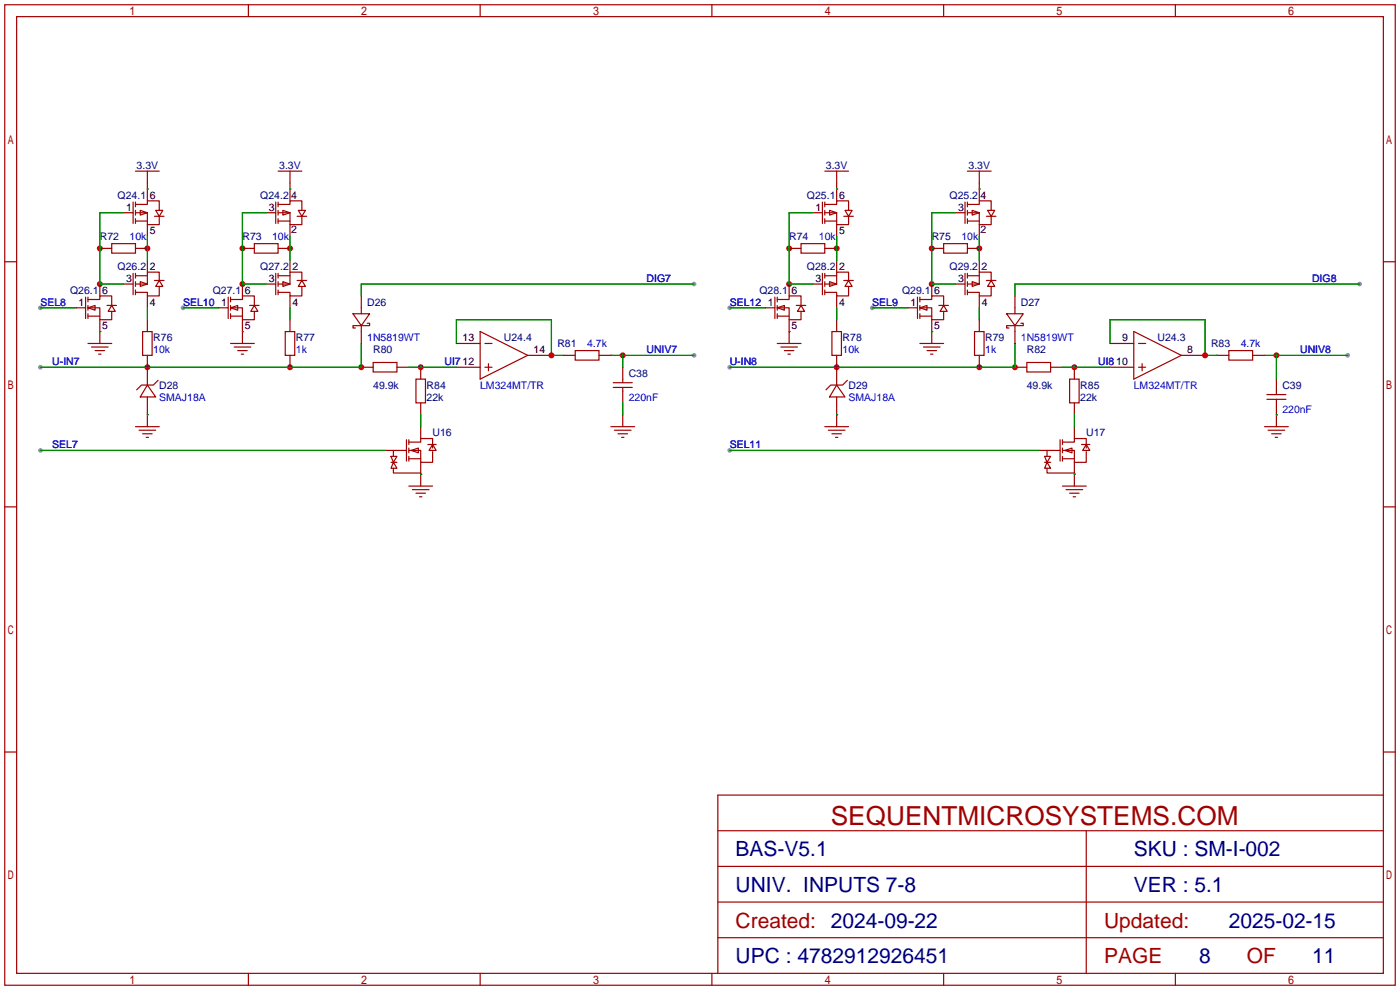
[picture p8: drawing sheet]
<svg xmlns="http://www.w3.org/2000/svg" width="299mm" height="212mm" viewBox="0 0 299 212" stroke-linecap="round" stroke-linejoin="round" font-family="sans-serif">
<g fill="#999">
<circle cx="290.6" cy="60.7" r=".51"/>
<circle cx="148.3" cy="60.7" r=".51"/>
<circle cx="288" cy="75.9" r=".51"/>
<circle cx="148.3" cy="75.9" r=".51"/>
<circle cx="8.6" cy="78.5" r=".51"/>
<circle cx="156" cy="78.5" r=".51"/>
<circle cx="8.6" cy="96.3" r=".51"/>
<circle cx="186.4" cy="65.8" r=".51"/>
<circle cx="156" cy="65.8" r=".51"/>
<circle cx="156" cy="96.3" r=".51"/>
<circle cx="39.1" cy="65.8" r=".51"/>
<circle cx="8.6" cy="65.8" r=".51"/>
</g>
<g fill="none" stroke="#a10000" stroke-width=".25">
<path d="M1 1h297.2v209.6h-297.2zM3.6 3.6h292.1v204.4h-292.1zM53.1 1v2.6M102.6 1v2.6M152.1 1v2.6M201.7 1v2.6M251.2 1v2.6M1 55.9h2.6M295.7 55.9h2.5M79.8 77.5h5v2h-5zM102.6 70.8l10.2 5.1-10.2 5.1zM103.6 73.4h1.6"/>
<path d="M103.6 78.5h1.6M104.4 77.7v1.5M219.5 77.5h5v2h-5zM242.3 70.8l10.2 5.1-10.2 5.1zM243.3 73.4h1.6M243.3 78.5h1.6M244.1 77.7v1.5M88.9 81h2v5.1h-2zM130.6 91.2h5M131.3 91.9h3.6M132.1 92.7h2M132.8 93.5h.5"/>
<path d="M228.6 81h2v5.1h-2zM270.3 91.2h5M271 91.9h3.6M271.8 92.7h2M272.5 93.5h.5M1 108.3h2.6M295.7 108.3h2.5M1 160.7h2.6M153.4 177.5h142.3M232.2 177.5v30.5M295.7 160.7h2.5M295.7 169.9h-142.3v38.1"/>
<path d="M153.4 185.2h142.3M153.4 192.8h142.3M53.1 208v2.6M102.6 208v2.6M152.1 208v2.6M153.4 200.4h142.3M201.7 208v2.6M251.2 208v2.6"/>
</g>
<g fill="none" stroke="#870000" stroke-width=".25">
<path d="M77.2 78.5h2.6M84.8 78.5h2.6M89.9 78.5v2.5M97.5 78.5h5.1M97.5 73.4h5.1M112.8 75.9h5.1M216.9 78.5h2.6M224.5 78.5h2.6M229.6 78.5v2.5M237.2 78.5h5.1M237.2 73.4h5.1M252.5 75.9h5.1"/>
<path d="M89.9 86.1v2.5M133.1 88.6v2.6M229.6 86.1v2.5M272.8 88.6v2.6"/>
</g>
<path d="M97.5 73.4v-5.1h20.4v7.6h2.5M148.3 60.7h-71.1v2.5M237.2 73.4v-5.1h20.4v7.6h2.5M290.6 60.7h-73.7v2.5" fill="none" stroke="#008700" stroke-width=".25"/>
<g fill="#c00">
<circle cx="257.6" cy="75.9" r=".63"/>
<circle cx="117.9" cy="75.9" r=".63"/>
<circle cx="272.8" cy="75.9" r=".63"/>
<circle cx="133.1" cy="75.9" r=".63"/>
<circle cx="89.9" cy="78.5" r=".63"/>
<circle cx="229.6" cy="78.5" r=".63"/>
<circle cx="31.5" cy="78.5" r=".63"/>
<circle cx="62" cy="78.5" r=".63"/>
<circle cx="77.2" cy="78.5" r=".63"/>
<circle cx="216.9" cy="78.5" r=".63"/>
<circle cx="209.3" cy="78.5" r=".63"/>
<circle cx="178.8" cy="78.5" r=".63"/>
<circle cx="178.8" cy="53.1" r=".63"/>
<circle cx="168.7" cy="53.1" r=".63"/>
<circle cx="168.7" cy="60.7" r=".63"/>
<circle cx="209.3" cy="53.1" r=".63"/>
<circle cx="199.1" cy="53.1" r=".63"/>
<circle cx="199.1" cy="60.7" r=".63"/>
<circle cx="31.5" cy="53.1" r=".63"/>
<circle cx="21.3" cy="53.1" r=".63"/>
<circle cx="21.3" cy="60.7" r=".63"/>
<circle cx="62" cy="53.1" r=".63"/>
<circle cx="51.8" cy="53.1" r=".63"/>
<circle cx="51.8" cy="60.7" r=".63"/>
</g>
<g fill="none" stroke="#870000" stroke-width=".25">
<path d="M31.5 39.1v3.8M62 39.1v3.8M178.8 39.1v3.8M209.3 39.1v3.8M21.3 53.1h2.6M26.4 45.5h2M29 53.1h2.5M31.5 48v2.5M31.5 55.6v2.6M51.8 53.1h2.6M56.9 45.5h2M59.4 53.1h2.6"/>
<path d="M62 48v2.5M62 55.6v2.6M168.7 53.1h2.5M173.7 45.5h2.1M176.3 53.1h2.5M178.8 48v2.5M178.8 55.6v2.6M199.1 53.1h2.6M204.2 45.5h2M206.8 53.1h2.5M209.3 48v2.5M209.3 55.6v2.6"/>
<path d="M16.3 65.8h2M21.3 60.7v2.5M21.3 68.3v5.1M26.4 60.7h2M31.5 63.2v2.6M31.5 68.3v2.6M31.5 75.9v6.4M46.7 65.8h2.1M51.8 60.7v2.5M51.8 68.3v5.1M56.9 60.7h2M62 63.2v2.6"/>
<path d="M62 68.3v2.6M62 75.9v2.6M77.2 63.2v2.6M77.2 70.9v2.5M120.4 75.9h2.5M128 75.9h2.6M133.1 78.5v2.5M163.6 65.8h2M168.7 60.7v2.5M168.7 68.3v5.1M173.7 60.7h2.1M178.8 63.2v2.6"/>
<path d="M178.8 68.3v2.6M178.8 75.9v6.4M194.1 65.8h2M199.1 60.7v2.5M199.1 68.3v5.1M204.2 60.7h2M209.3 63.2v2.6M209.3 68.3v2.6M209.3 75.9v2.6M216.9 63.2v2.6M216.9 70.9v2.5M260.1 75.9h2.5"/>
<path d="M267.7 75.9h2.6M31.5 84.8v6.4M82.3 96.3h2.5M89.9 91.2v2.5M89.9 98.8v5.1M133.1 83.6v2.5M178.8 84.8v6.4M222 96.3h2.5M229.6 91.2v2.5M229.6 98.8v5.1M272.8 81v2.6M272.8 86.1v2.5"/>
</g>
<g fill="none" stroke="#a10000" stroke-width=".25">
<path d="M29 36.6h5M31.5 36.6v2.5M59.4 36.6h5.1M62 36.6v2.5M176.3 36.6h5.1M178.8 36.6v2.5M206.8 36.6h5M209.3 36.6v2.5M23.9 52.1h5.1v2h-5.1zM28.4 43.2v4.6M28.4 58.4v4.6M29 43.7h2.5v-.8h2.5v2.1"/>
<path d="M29 45.5h2.5v2.5h2.5v-1.8M29 47.2h2.5M29 58.9h2.5M29 43.2v1M29 45v1M29 46.7v1.1M29 58.4v1M30 45l1.5 .5-1.5 .5zM33 46.2h2.1M33 59.9h2.1M33.3 45h1.5l-.8 1.2zM34 59.9v-1.7h-2.5v2.5h-2.5"/>
<path d="M34 59.9l.8 1.3h-1.5zM54.4 52.1h5v2h-5zM58.9 43.2v4.6M58.9 58.4v4.6M59.4 43.7h2.6v-.8h2.5v2.1M59.4 45.5h2.6v2.5h2.5v-1.8M59.4 47.2h2.6M59.4 58.9h2.6M59.4 43.2v1M59.4 45v1M59.4 46.7v1.1M59.4 58.4v1"/>
<path d="M60.5 45l1.5 .5-1.5 .5zM63.5 46.2h2M63.5 59.9h2M63.8 45h1.5l-.8 1.2zM64.5 59.9v-1.7h-2.5v2.5h-2.6M64.5 59.9l.8 1.3h-1.5zM171.2 52.1h5.1v2h-5.1zM175.8 43.2v4.6M175.8 58.4v4.6M176.3 43.7h2.5v-.8h2.6v2.1M176.3 45.5h2.5v2.5h2.6v-1.8M176.3 43.2v1"/>
<path d="M176.3 45v1M176.3 46.7v1.1M176.3 58.4v1M176.3 47.2h2.5M176.3 58.9h2.5M177.3 45l1.5 .5-1.5 .5zM180.3 46.2h2.1M180.3 59.9h2.1M180.6 45h1.5l-.7 1.2zM181.4 59.9v-1.7h-2.6v2.5h-2.5M181.4 59.9l.7 1.3h-1.5zM201.7 52.1h5.1v2h-5.1z"/>
<path d="M206.2 43.2v4.6M206.2 58.4v4.6M206.8 43.7h2.5v-.8h2.5v2.1M206.8 45.5h2.5v2.5h2.5v-1.8M206.8 47.2h2.5M206.8 58.9h2.5M206.8 43.2v1M206.8 45v1M206.8 46.7v1.1M206.8 58.4v1M207.8 45l1.5 .5-1.5 .5zM210.8 46.2h2.1"/>
<path d="M210.8 59.9h2.1M211.1 45h1.5l-.8 1.2zM211.8 59.9v-1.7h-2.5v2.5h-2.5M211.8 59.9l.8 1.3h-1.5zM18.3 63.5v4.6M18.8 64h2.5v-.8h2.6v2.1M18.8 65.8l1.5-.5v1zM18.8 65.8h2.5v2.5h2.6v-1.8M18.8 67.6h2.5M18.8 73.4h5.1M18.8 63.5v1M18.8 65.3v1"/>
<path d="M18.8 67.1v1M19.6 74.2h3.5M20.3 74.9h2.1M21.1 75.7h.5M22.9 65.3h2M23.9 65.3l.7 1.2h-1.5zM29 60.2v1M29 62v1M30 60.2l1.5 .5-1.5 .5zM30.5 70.9h2v5h-2zM34 61.2v2h-2.5v-.7h-2.5M48.8 63.5v4.6"/>
<path d="M49.3 64h2.5v-.8h2.6v2.1M49.3 65.8l1.5-.5v1zM49.3 65.8h2.5v2.5h2.6v-1.8M49.3 67.6h2.5M49.3 73.4h5.1M49.3 63.5v1M49.3 65.3v1M49.3 67.1v1M50 74.2h3.6M50.8 74.9h2M51.6 75.7h.5M53.3 65.3h2.1"/>
<path d="M54.4 65.3l.7 1.2h-1.5zM59.4 60.2v1M59.4 62v1M60.5 60.2l1.5 .5-1.5 .5zM61 70.9h2v5h-2zM64.5 61.2v2h-2.5v-.7h-2.6M75.4 67.1h3.6l-1.8 2.5zM77.2 65.8v1.3M77.2 69.6v1.3M78.5 69.1h.5v.5h-3.6v.5h.5M122.9 74.9h5.1v2.1h-5.1zM165.6 63.5v4.6"/>
<path d="M166.1 64h2.6v-.8h2.5v2.1M166.1 65.8l1.5-.5v1zM166.1 65.8h2.6v2.5h2.5v-1.8M166.1 63.5v1M166.1 65.3v1M166.1 67.1v1M166.1 67.6h2.6M166.1 73.4h5.1M166.9 74.2h3.5M167.6 74.9h2.1M168.4 75.7h.5M170.2 65.3h2"/>
<path d="M171.2 65.3l.8 1.2h-1.6zM176.3 60.2v1M176.3 62v1M177.3 60.2l1.5 .5-1.5 .5zM177.8 70.9h2v5h-2zM181.4 61.2v2h-2.6v-.7h-2.5M196.1 63.5v4.6M196.6 64h2.5v-.8h2.6v2.1M196.6 65.8l1.5-.5v1zM196.6 65.8h2.5v2.5h2.6v-1.8M196.6 67.6h2.5M196.6 63.5v1"/>
<path d="M196.6 65.3v1M196.6 67.1v1M196.6 73.4h5.1M197.4 74.2h3.5M198.1 74.9h2.1M198.9 75.7h.5M200.7 65.3h2M201.7 65.3l.7 1.2h-1.5zM206.8 60.2v1M206.8 62v1M207.8 60.2l1.5 .5-1.5 .5zM208.3 70.9h2v5h-2z"/>
<path d="M211.8 61.2v2h-2.5v-.7h-2.5M215.1 67.1h3.6l-1.8 2.5zM216.9 65.8v1.3M216.9 69.6v1.3M218.2 69.1h.5v.5h-3.6v.5h.5M262.6 74.9h5.1v2.1h-5.1zM29 91.2h5M29.7 91.9h3.6M30.5 92.7h2M31.2 93.5h.5M31.5 82.3l1.8 2.5h-3.3zM33.8 81.3l-1 1h-2.6l-1 1"/>
<path d="M83.6 97.5h1.2l-.7 1.3zM83.6 98.8h1.2M84.1 98.8l.7 1.3h-1.2zM84.1 96.3v1.2M84.8 96.3h2.1M86.9 94v4.6M87.4 96.3h2.5v2.5h2.6v-2.3M87.4 94.5h2.5v-.8h2.6v2.1M87.4 94v1M87.4 95.8v1M87.4 97.5v1.1M87.4 98h2.5"/>
<path d="M87.9 96.3l1.5-.5v1zM91.4 95h1.8M92.5 95l.7 1.3h-1.5zM131.1 82.8h4M131.1 81.8h4M133.1 81v.8M133.1 82.8v.8M176.3 91.2h5.1M177 91.9h3.6M177.8 92.7h2M178.6 93.5h.5M178.8 82.3l1.8 2.5h-3.3z"/>
<path d="M181.1 81.3l-1 1h-2.6l-1 1M223.3 97.5h1.2l-.7 1.3zM223.3 98.8h1.2M223.8 98.8l.7 1.3h-1.2zM223.8 96.3v1.2M224.5 96.3h2.1M226.6 94v4.6M227.1 96.3h2.5v2.5h2.6v-2.3M227.1 94.5h2.5v-.8h2.6v2.1M227.1 98h2.5M227.1 94v1M227.1 95.8v1"/>
<path d="M227.1 97.5v1.1M227.6 96.3l1.5-.5v1zM231.1 95h1.8M232.2 95l.7 1.3h-1.5zM270.8 85.3h4M270.8 84.3h4M272.8 83.6v.7M272.8 85.3v.8M84.1 100.1v1h5.8M87.4 103.9h5.1M88.1 104.6h3.6M88.9 105.4h2"/>
<path d="M89.7 106.2h.5M223.8 100.1v1h5.8M227.1 103.9h5.1M227.8 104.6h3.6M228.6 105.4h2M229.4 106.2h.5"/>
</g>
<g fill="none" stroke="#008700" stroke-width=".25">
<path d="M26.4 45.5h-5.1v15.2h5.1M31.5 40.4h.1M31.5 50.5v5.1M56.9 45.5h-5.1v15.2h5.1M62 40.4h.1M62 50.5v5.1M173.7 45.5h-5v15.2h5M178.8 40.4h.1M178.8 50.5v5.1M204.2 45.5h-5.1v15.2h5.1M209.3 40.4h.1M209.3 50.5v5.1"/>
<path d="M8.6 65.8h7.7M21.3 70.9h.1M31.5 65.8v2.5M39.1 65.8h7.6M51.8 70.9h.1M62 65.8v2.5M77.2 73.4v5.1h-68.6M87.4 78.5h10.1M130.6 75.9h17.7M133.1 75.9v2.6M156 65.8h7.6M168.7 70.9h.1"/>
<path d="M178.8 65.8v2.5M186.4 65.8h7.7M199.1 70.9h.1M209.3 65.8v2.5M216.9 73.4v5.1h-60.9M227.1 78.5h10.1M270.3 75.9h17.7M272.8 75.9v5.1M8.6 96.3h73.7M31.5 88.6h.1M89.9 88.6v2.6M133.1 86.1v2.5"/>
<path d="M156 96.3h66M178.8 88.6h.1M229.6 88.6v2.6M272.8 88.6h.1M89.9 101.3h.1M229.6 101.3h.1"/>
</g>
<text font-size="5.6" fill="#a00000" x="177.5" y="176.4">SEQUENTMICROSYSTEMS.COM</text>
<g font-size="4.5" fill="#000080">
<text x="157.2" y="183">BAS-V5.1</text>
<text x="242.3" y="183">SKU : SM-I-002</text>
<text x="157.2" y="190.6">UNIV. INPUTS 7-8</text>
<text x="242.3" y="190.6">VER : 5.1</text>
<text x="262.6" y="198.2">2025-02-15</text>
<text x="157.2" y="205.9">UPC : 4782912926451</text>
<text x="256.3" y="205.9">8</text>
<text x="280.5" y="205.9">11</text>
</g>
<g font-size="4.5" fill="#a00000">
<text x="157.2" y="198.2">Created: 2024-09-22</text>
<text x="236" y="198.2">Updated:</text>
<text x="236" y="205.9">PAGE</text>
<text x="266.4" y="205.9">OF</text>
</g>
<g font-size="2.2" fill="#000080">
<text x="29.2" y="36.1">3.3V</text>
<text x="59.7" y="36.1">3.3V</text>
<text x="176.5" y="36.1">3.3V</text>
<text x="207" y="36.1">3.3V</text>
<text x="25.1" y="42.5">Q24.1</text>
<text x="55.6" y="42.5">Q24.2</text>
<text x="172.5" y="42.5">Q25.1</text>
<text x="202.9" y="42.5">Q25.2</text>
<text x="21.3" y="51.4">R72</text>
<text x="51.8" y="51.4">R73</text>
<text x="168.7" y="51.4">R74</text>
<text x="199.1" y="51.4">R75</text>
<text x="25.1" y="57.7">Q26.2</text>
<text x="55.6" y="57.7">Q27.2</text>
<text x="172.5" y="57.7">Q28.2</text>
<text x="202.9" y="57.7">Q29.2</text>
<text x="15" y="62.8">Q26.1</text>
<text x="45.5" y="62.8">Q27.1</text>
<text x="78.5" y="65.3">D26</text>
<text x="162.3" y="62.8">Q28.1</text>
<text x="192.8" y="62.8">Q29.1</text>
<text x="218.2" y="65.3">D27</text>
<text x="32.8" y="73">R76</text>
<text x="63.2" y="73">R77</text>
<text x="79.8" y="75.5">R80</text>
<text x="107.7" y="73">U24.4</text>
<text x="119.1" y="74.2">R81</text>
<text x="180.1" y="73">R78</text>
<text x="210.6" y="73">R79</text>
<text x="219.5" y="75.5">R82</text>
<text x="247.4" y="73">U24.3</text>
<text x="258.8" y="74.2">R83</text>
<text x="34" y="83.1">D28</text>
<text x="79.8" y="83.1">49.9k</text>
<text x="91.2" y="83.1">R84</text>
<text x="134.4" y="80.6">C38</text>
<text x="181.4" y="83.1">D29</text>
<text x="219.5" y="83.1">49.9k</text>
<text x="230.9" y="83.1">R85</text>
<text x="274.1" y="83.1">C39</text>
<text x="91.2" y="85.7">22k</text>
<text x="230.9" y="85.7">22k</text>
<text x="92.5" y="93.3">U16</text>
<text x="232.2" y="93.3">U17</text>
</g>
<g font-size="2.2">
<text x="26.9" y="45">1</text>
<text x="32" y="42.5">6</text>
<text x="57.4" y="45">3</text>
<text x="62.3" y="42.5">4</text>
<text x="174.3" y="45">1</text>
<text x="179.3" y="42.5">6</text>
<text x="204.7" y="45">3</text>
<text x="209.6" y="42.5">4</text>
<text x="32" y="50.1">5</text>
<text x="62.2" y="49.8">2</text>
<text x="179.3" y="50.1">5</text>
<text x="209.5" y="49.8">2</text>
<text x="32" y="57.7">2</text>
<text x="62.5" y="57.7">2</text>
<text x="179.3" y="57.7">2</text>
<text x="209.8" y="57.7">2</text>
<text x="16.8" y="65.3">1</text>
<text x="21.9" y="62.8">6</text>
<text x="26.9" y="60.3">3</text>
<text x="32" y="65.3">4</text>
<text x="47.3" y="65.3">1</text>
<text x="52.3" y="62.8">6</text>
<text x="57.4" y="60.3">3</text>
<text x="62.5" y="65.3">4</text>
<text x="164.1" y="65.3">1</text>
<text x="169.2" y="62.8">6</text>
<text x="174.3" y="60.3">3</text>
<text x="179.3" y="65.3">4</text>
<text x="194.6" y="65.3">1</text>
<text x="199.7" y="62.8">6</text>
<text x="204.7" y="60.3">3</text>
<text x="209.8" y="65.3">4</text>
<text x="21.8" y="70.4">5</text>
<text x="52.3" y="70.4">5</text>
<text x="169.2" y="70.4">5</text>
<text x="199.6" y="70.4">5</text>
<text x="98.9" y="72.9">13</text>
<text x="114" y="75.5">14</text>
<text x="239.8" y="72.9">9</text>
<text x="253.7" y="75.5">8</text>
</g>
<g font-size="2.2" fill="#00f">
<text x="27.7" y="51.4">10k</text>
<text x="58.2" y="51.4">10k</text>
<text x="175" y="51.4">10k</text>
<text x="205.5" y="51.4">10k</text>
<text x="8.6" y="65.3">SEL8</text>
<text x="39.1" y="65.3">SEL10</text>
<text x="138.2" y="60.3">DIG7</text>
<text x="156" y="65.3">SEL12</text>
<text x="186.4" y="65.3">SEL9</text>
<text x="280.4" y="60.3">DIG8</text>
<text x="32.8" y="75.5">10k</text>
<text x="63.2" y="75.5">1k</text>
<text x="78.5" y="73">1N5819WT</text>
<text x="125.5" y="74.2">4.7k</text>
<text x="138.2" y="75.5">UNIV7</text>
<text x="180.1" y="75.5">10k</text>
<text x="210.6" y="75.5">1k</text>
<text x="218.2" y="73">1N5819WT</text>
<text x="265.2" y="74.2">4.7k</text>
<text x="277.9" y="75.5">UNIV8</text>
<text x="11.2" y="78">U-IN7</text>
<text x="95" y="78">UI712</text>
<text x="102.6" y="83.1">LM324MT/TR</text>
<text x="156" y="78">U-IN8</text>
<text x="234.7" y="78">UI810</text>
<text x="242.3" y="83.1">LM324MT/TR</text>
<text x="34" y="85.7">SMAJ18A</text>
<text x="134.4" y="85.7">220nF</text>
<text x="181.4" y="85.7">SMAJ18A</text>
<text x="274.1" y="88.2">220nF</text>
<text x="11.2" y="95.8">SEL7</text>
<text x="156" y="95.8">SEL11</text>
</g>
</svg>
